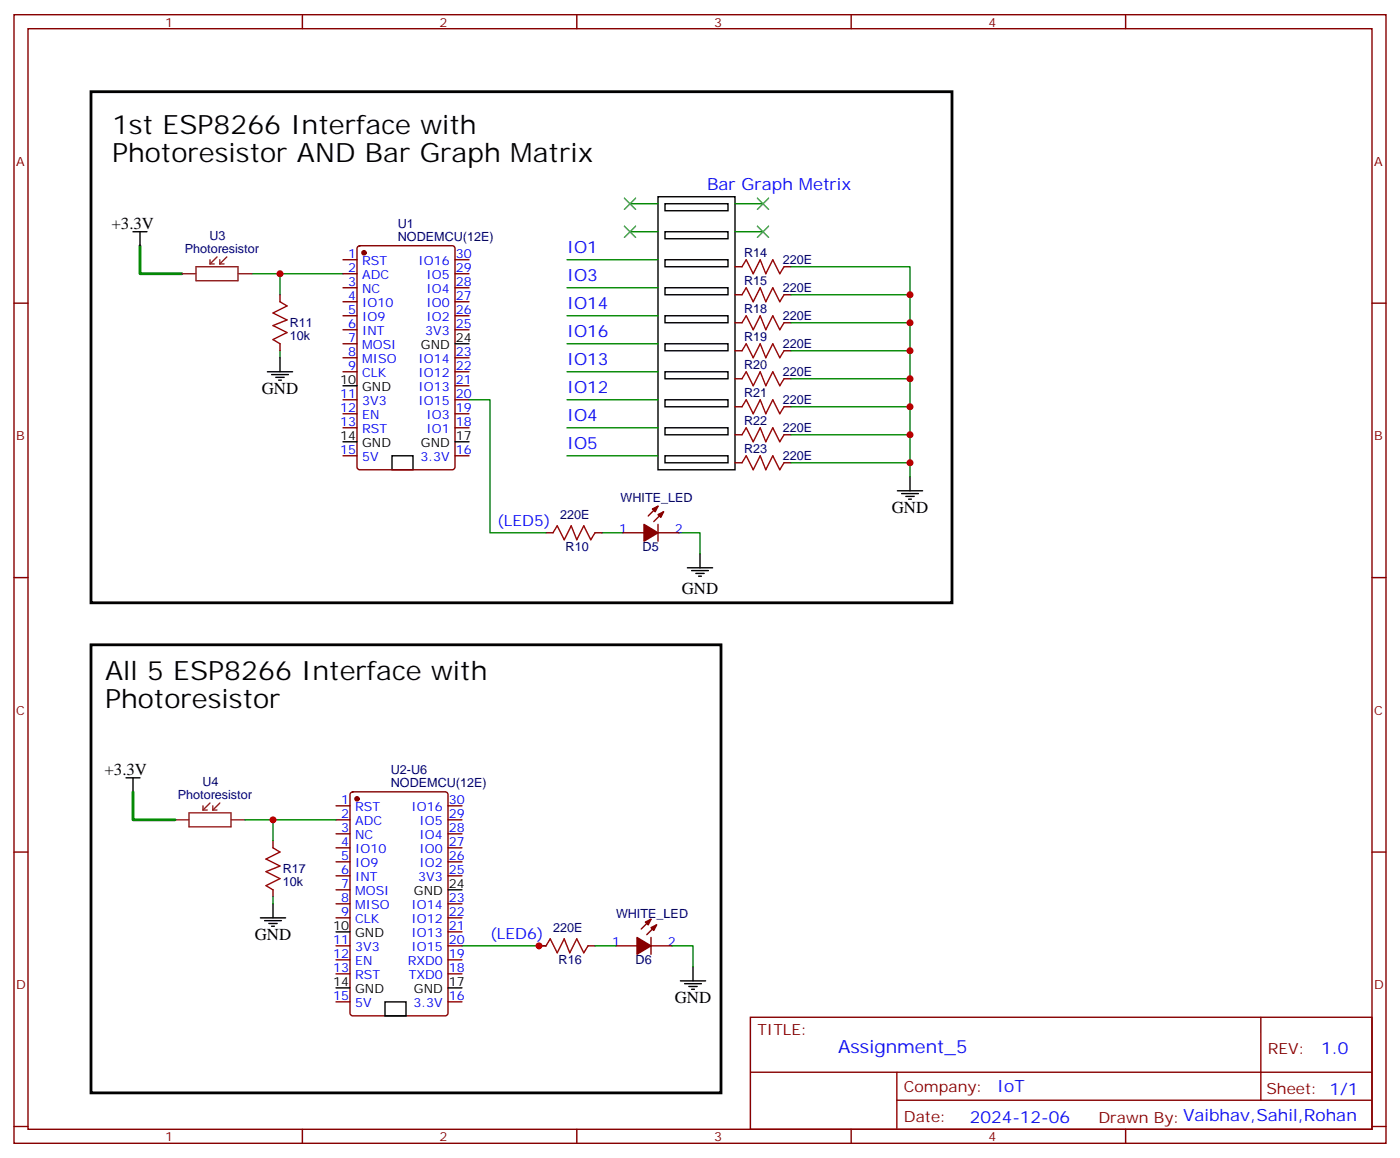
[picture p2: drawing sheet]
<svg xmlns="http://www.w3.org/2000/svg" width="353mm" height="292mm" viewBox="0 0 353 292" stroke-linecap="round" stroke-linejoin="round" font-family="sans-serif">
<g fill="none" stroke="#870000" stroke-width=".35">
<path d="M3.5 3.7h345.7v284.3h-345.7zM7.1 7.2h338.6v277.3h-338.6zM76.2 3.7v3.5M145.3 3.7v3.5M214.5 3.7v3.5M283.6 3.7v3.5M3.5 76.4h3.6M70.6 74.3v1.7M86.4 65.4h3.6M86.4 69h3.6M86.4 72.5h3.6M86.4 76h3.6"/>
<path d="M86.4 79.6h3.6M90.2 62.1l.5-.2h23.2a.71 .71 0 0 1 .8 .7l-.1 55.3-.7 .5h-23.2l-.5-.3-.2-.4v-55.1zM114.7 65.4h3.5M114.7 69h3.5M114.7 72.5h3.5M114.7 76h3.5M114.7 79.6h3.5M185.2 67.2h1.8M185.2 74.3h1.8M197.6 67.2h1.7M197.6 74.3h1.7M345.7 76.4h3.5"/>
<path d="M70.6 86.6v1.8M86.4 83.1h3.6M86.4 86.6h3.6M86.4 90.1h3.6M86.4 93.7h3.6M114.7 83.1h3.5M114.7 90.1h3.5M114.7 93.7h3.5M114.7 97.2h3.5M185.2 81.3h1.8M185.2 88.4h1.8M185.2 95.4h1.8"/>
<path d="M197.6 81.3h1.7M197.6 88.4h1.7M197.6 95.4h1.7M86.4 100.7h3.6M86.4 104.2h3.6M86.4 107.8h3.6M86.4 114.8h3.6M114.7 100.7h3.5M114.7 104.2h3.5M114.7 107.8h3.5M114.7 114.8h3.5M185.2 102.5h1.8"/>
<path d="M185.2 109.5h1.8M185.2 116.6h1.8M197.6 102.5h1.7M197.6 109.5h1.7M197.6 116.6h1.7M137.6 134.2h1.7M149.9 134.2h1.8M157 134.2h5.3M165.8 134.2h5.3M165.8 127.5l-2.5 2.5M165.8 132.1v4.2M167.2 128.9l-2.5 2.5"/>
<path d="M3.5 145.5h3.6M345.7 145.5h3.5M88.4 199.7l.5-.2h23.3a.71 .71 0 0 1 .7 .7l-.1 55.3-.6 .4h-23.3l-.5-.2-.2-.5v-55zM3.5 214.7h3.6M68.8 211.8v1.8M84.7 203h3.5M84.7 206.6h3.5M84.7 210.1h3.5M84.7 213.6h3.5M84.7 217.1h3.5M112.9 203h3.5M112.9 206.6h3.5"/>
<path d="M112.9 210.1h3.5M112.9 213.6h3.5M112.9 217.1h3.5M345.7 214.7h3.5M68.8 224.2v1.8M84.7 238.3h3.5M84.7 220.7h3.5M84.7 224.2h3.5M84.7 227.7h3.5M84.7 231.2h3.5M112.9 238.3h3.5M112.9 220.7h3.5"/>
<path d="M112.9 227.7h3.5M112.9 231.2h3.5M112.9 234.8h3.5M135.8 238.3h1.8M148.2 238.3h1.7M155.2 238.3h5.3M164 238.3h5.3M164 231.6l-2.4 2.5M164 236.2v4.2M165.5 233l-2.5 2.5M84.7 241.8h3.5M84.7 245.4h3.5"/>
<path d="M84.7 252.4h3.5M112.9 241.8h3.5M112.9 245.4h3.5M112.9 252.4h3.5M189.1 256.3h156.6v28.2h-156.6zM317.7 256.3v20.9M189.1 270.1h156.5M226 277.2h119.6M226 270.1v14.2M3.5 283.8h3.6M76.2 284.5v3.5M145.3 284.5v3.5"/>
<path d="M214.5 284.5v3.5M283.6 284.5v3.5M345.7 283.8h3.5"/>
</g>
<g fill="none" stroke="#000" stroke-width=".35">
<path d="M33.5 58.4h3.5M35.3 58.4v3.5M165.8 49.6h19.4v68.8h-19.4zM167.6 51.3h15.8v1.8h-15.8zM167.6 58.4h15.8v1.7h-15.8zM167.6 65.4h15.8v1.8h-15.8zM167.6 72.5h15.8v1.8h-15.8zM167.6 79.6h15.8v1.7h-15.8zM67.4 93.7h6.3M68.4 94.4h4.3M69.5 95.1h2.1M70.2 95.8h.7"/>
<path d="M70.6 90.1v3.6M86.4 97.2h3.6M114.7 86.6h3.5M167.6 86.6h15.8v1.8h-15.8zM167.6 93.7h15.8v1.7h-15.8zM86.4 111.3h3.6M98.8 114.8h5.3v3.6h-5.3zM114.7 111.3h3.5M167.6 100.7h15.8v1.8h-15.8zM167.6 107.8h15.8v1.7h-15.8zM167.6 114.8h15.8v1.8h-15.8zM176.4 139.5v3.6"/>
<path d="M226.1 123.6h6.4M227.2 124.4h4.2M228.2 125.1h2.2M229 125.8h.7M229.3 120.1v3.5M173.2 143.1h6.4M174.3 143.8h4.2M175.3 144.5h2.1M176 145.2h.7M31.7 196h3.6M33.5 196v3.5M65.6 231.2h6.4"/>
<path d="M66.7 232h4.2M67.7 232.7h2.1M68.4 233.4h.7M68.8 227.7v3.5M84.7 234.8h3.5M112.9 224.2h3.5M84.7 248.9h3.5M97 252.4h5.3v3.5h-5.3zM112.9 248.9h3.5M171.4 247.1h6.4M172.5 247.8h4.2M173.6 248.5h2.1"/>
<path d="M174.3 249.2h.7M174.6 243.6v3.5"/>
</g>
<g fill="none" stroke="#008700" stroke-width=".35">
<path d="M158.7 51.3h7.1M158.7 58.4h7.1M185.2 51.3h7.1M185.2 58.4h7.1M63.5 69h22.9M70.6 69v5.3M142.9 65.4h22.9M142.9 72.5h22.9M142.9 79.6h22.9M199.3 74.3h30v7M199.3 67.2h30v7.1M70.6 88.4v1.7"/>
<path d="M142.9 86.6h22.9M142.9 93.7h22.9M199.3 95.4h30v7.1M199.3 88.4h30v7M199.3 81.3h30v7.1M118.2 100.7h5.3v33.5h14.1M142.9 100.7h22.9M142.9 107.8h22.9M142.9 114.8h22.9M199.3 116.6h30v3.5M199.3 109.5h30v7.1M199.3 102.5h30v7"/>
<path d="M151.7 134.2h5.3M171.1 134.2h5.3v5.3M61.7 206.6h23M68.8 206.6v5.2M68.8 226v1.7M116.4 238.3h21.2M149.9 238.3h5.3M169.3 238.3h5.3v5.3"/>
</g>
<path d="M70.6 76l1.7 1.1-3.5 1.7 3.5 1.8-3.5 1.4 3.5 1.8-3.5 1.7 1.8 1.1M187 67.2l1-1.8 1.8 3.6 1.8-3.6 1.4 3.6 1.7-3.6 1.8 3.6 1.1-1.8M187 74.3l1-1.8 1.8 3.5 1.8-3.5 1.4 3.5 1.7-3.5 1.8 3.5 1.1-1.7M187 81.3l1-1.7 1.8 3.5 1.8-3.5 1.4 3.5 1.7-3.5 1.8 3.5 1.1-1.8M187 88.4l1-1.8 1.8 3.5 1.8-3.5 1.4 3.5 1.7-3.5 1.8 3.5 1.1-1.7M187 95.4l1-1.7 1.8 3.5 1.8-3.5 1.4 3.5 1.7-3.5 1.8 3.5 1.1-1.8M187 102.5l1-1.8 1.8 3.5 1.8-3.5 1.4 3.5 1.7-3.5 1.8 3.5 1.1-1.7M187 109.5l1-1.7 1.8 3.5 1.8-3.5 1.4 3.5 1.7-3.5 1.8 3.5 1.1-1.8M187 116.6l1-1.8 1.8 3.6 1.8-3.6 1.4 3.6 1.7-3.6 1.8 3.6 1.1-1.8M139.3 134.2l1.1-1.7 1.8 3.5 1.7-3.5 1.4 3.5 1.8-3.5 1.8 3.5 1-1.8M68.8 213.6l1.8 1.1-3.6 1.7 3.6 1.8-3.6 1.4 3.6 1.8-3.6 1.7 1.8 1.1M137.6 238.3l1-1.8 1.8 3.6 1.8-3.6 1.4 3.6 1.7-3.6 1.8 3.6 1.1-1.8" fill="none" stroke="#a10000" stroke-width=".35"/>
<g fill="#870000" stroke="#870000" stroke-width=".35">
<path d="M162.3 132.1l3.5 2.1-3.5 2.1z"/>
<path d="M165.8 129.6l1.4-.7-.7 1.5z"/>
<path d="M164.4 128.2l1.4-.7-.7 1.4z"/>
<path d="M160.5 236.2l3.5 2.1-3.5 2.1z"/>
<path d="M164 233.7l1.5-.7-.8 1.4z"/>
<path d="M162.6 232.3l1.4-.7-.7 1.4z"/>
<circle cx="91.7" cy="63.7" r=".53"/>
<circle cx="90" cy="201.3" r=".53"/>
</g>
<path d="M35.3 61.9v7.1h10.6M33.5 199.5v7.1h10.6" fill="none" stroke="#008700" stroke-width=".71"/>
<g fill="none" stroke="#8c2424" stroke-width=".35">
<path d="M45.9 69h3.5M49.4 67.2h10.6v3.5h-10.6zM52.9 66.5h1.1M52.9 65.4v1.1M54.7 64.7l-1.8 1.8M55.4 65.4v1.1M55.4 66.5h1M57.1 64.7l-1.7 1.8M60 69h3.5M44.1 206.6h3.5M47.6 204.8h10.6v3.5h-10.6zM51.2 204.1h1"/>
<path d="M51.2 203v1.1M52.9 202.3l-1.7 1.8M53.6 203v1.1M53.6 204.1h1.1M55.4 202.3l-1.8 1.8M58.2 206.6h3.5"/>
</g>
<path d="M22.9 23.1h217v128.8h-217zM22.9 162.5h158.8v112.8h-158.8z" fill="none" stroke="#000" stroke-width=".71"/>
<path d="M157.3 49.9l2.9 2.8M157.3 57l2.9 2.8M160.2 49.9l-2.9 2.8M160.2 57l-2.9 2.8M190.9 49.9l2.8 2.8M190.9 57l2.8 2.8M193.7 49.9l-2.8 2.8M193.7 57l-2.8 2.8" fill="none" stroke="#3c3" stroke-width=".35"/>
<g fill="#c00">
<circle cx="70.6" cy="69" r=".88"/>
<circle cx="135.8" cy="238.3" r=".88"/>
<circle cx="68.8" cy="206.6" r=".88"/>
<circle cx="229.3" cy="116.6" r=".88"/>
<circle cx="229.3" cy="109.5" r=".88"/>
<circle cx="229.3" cy="102.5" r=".88"/>
<circle cx="229.3" cy="95.4" r=".88"/>
<circle cx="229.3" cy="81.3" r=".88"/>
<circle cx="229.3" cy="88.4" r=".88"/>
<circle cx="229.3" cy="74.3" r=".88"/>
</g>
<g font-size="6.7">
<text x="28.2" y="33.7">1st ESP8266 Interface with</text>
<text x="28.2" y="40.7">Photoresistor AND Bar Graph Matrix</text>
<text x="26.5" y="171.3">All 5 ESP8266 Interface with</text>
<text x="26.5" y="178.3">Photoresistor</text>
</g>
<text font-size="4.6" fill="#00f" x="211.2" y="265.3">Assignment_5</text>
<g font-size="4.2" fill="#00f">
<text x="178.2" y="47.8">Bar Graph Metrix</text>
<text x="142.9" y="63.7">IO1</text>
<text x="142.9" y="70.7">IO3</text>
<text x="142.9" y="77.8">IO14</text>
<text x="142.9" y="84.8">IO16</text>
<text x="142.9" y="91.9">IO13</text>
<text x="142.9" y="99">IO12</text>
<text x="142.9" y="106">IO4</text>
<text x="142.9" y="113.1">IO5</text>
<text x="332.9" y="265.6">1.0</text>
<text x="251.3" y="275.1">IoT</text>
<text x="244.3" y="282.9">2024-12-06</text>
</g>
<g font-size="4.2">
<text x="28.1" y="57.7">+3.3V</text>
<text x="66" y="99.3">GND</text>
<text x="224.7" y="129.3">GND</text>
<text x="171.8" y="149.7">GND</text>
<text x="26.3" y="195.3">+3.3V</text>
<text x="64.2" y="236.9">GND</text>
<text x="170" y="252.8">GND</text>
</g>
<g font-size="3.9" fill="#00f">
<text x="125.2" y="132.5">(LED5)</text>
<text x="123.5" y="236.5">(LED6)</text>
</g>
<g font-size="3.9" fill="#800">
<text x="190.9" y="260.9">TITLE:</text>
<text x="319.5" y="265.6">REV:</text>
<text x="227.8" y="275.1">Company:</text>
<text x="319.1" y="275.7">Sheet: 1/1</text>
<text x="227.8" y="282.8">Date:</text>
<text x="276.8" y="282.8">Drawn By:Vaibhav,Sahil,Rohan</text>
</g>
<g font-size="3.2" fill="#800">
<text x="41.6" y="6.7">1</text>
<text x="110.8" y="6.7">2</text>
<text x="179.9" y="6.7">3</text>
<text x="249.1" y="6.7">4</text>
<text x="4.1" y="41.8">A</text>
<text x="346.3" y="41.8">A</text>
<text x="4.1" y="110.9">B</text>
<text x="346.3" y="110.9">B</text>
<text x="4.1" y="180.1">C</text>
<text x="346.3" y="180.1">C</text>
<text x="4.1" y="249.2">D</text>
<text x="346.3" y="249.2">D</text>
<text x="41.6" y="287.5">1</text>
<text x="110.8" y="287.5">2</text>
<text x="179.9" y="287.5">3</text>
<text x="249.1" y="287.5">4</text>
</g>
<g font-size="3.2" fill="#000080">
<text x="100.3" y="57.4">U1</text>
<text x="46.6" y="63.7">Photoresistor</text>
<text x="52.8" y="60.5">U3</text>
<text x="100.3" y="60.6">NODEMCU(12E)</text>
<text x="187.5" y="64.8">R14</text>
<text x="187.5" y="71.9">R15</text>
<text x="197.2" y="66.6">220E</text>
<text x="197.2" y="73.6">220E</text>
<text x="73" y="82.5">R11</text>
<text x="187.5" y="78.9">R18</text>
<text x="197.2" y="80.7">220E</text>
<text x="73" y="85.7">10k</text>
<text x="187.5" y="86">R19</text>
<text x="197.2" y="87.7">220E</text>
<text x="187.5" y="93">R20</text>
<text x="197.2" y="94.8">220E</text>
<text x="187.5" y="100.1">R21</text>
<text x="197.2" y="101.9">220E</text>
<text x="187.5" y="107.2">R22</text>
<text x="197.2" y="108.9">220E</text>
<text x="187.5" y="114.2">R23</text>
<text x="197.2" y="116">220E</text>
<text x="141.1" y="130.7">220E</text>
<text x="156.4" y="126.6">WHITE_LED</text>
<text x="142.5" y="138.9">R10</text>
<text x="161.9" y="138.9">D5</text>
<text x="98.5" y="195">U2-U6</text>
<text x="44.8" y="201.3">Photoresistor</text>
<text x="51" y="198">U4</text>
<text x="98.5" y="198.2">NODEMCU(12E)</text>
<text x="71.3" y="220">R17</text>
<text x="71.3" y="223.2">10k</text>
<text x="155.2" y="231.2">WHITE_LED</text>
<text x="139.3" y="234.8">220E</text>
<text x="140.8" y="243">R16</text>
<text x="160.2" y="243">D6</text>
</g>
<g font-size="3.2" fill="#00f">
<text x="87.8" y="65.1">1</text>
<text x="114.8" y="65.1">30</text>
<text x="87.8" y="68.6">2</text>
<text x="91.3" y="66.9">RST</text>
<text x="91.3" y="70.4">ADC</text>
<text x="105.5" y="66.9">IO16</text>
<text x="107.5" y="70.4">IO5</text>
<text x="114.8" y="68.6">29</text>
<text x="87.8" y="72.1">3</text>
<text x="87.8" y="75.7">4</text>
<text x="91.3" y="73.9">NC</text>
<text x="91.3" y="77.4">IO10</text>
<text x="107.5" y="77.4">IO0</text>
<text x="107.5" y="73.9">IO4</text>
<text x="114.8" y="75.7">27</text>
<text x="114.8" y="72.1">28</text>
<text x="87.8" y="79.2">5</text>
<text x="87.8" y="82.7">6</text>
<text x="91.3" y="81">IO9</text>
<text x="107.5" y="81">IO2</text>
<text x="114.8" y="82.7">25</text>
<text x="114.8" y="79.2">26</text>
<text x="87.8" y="86.3">7</text>
<text x="87.8" y="89.8">8</text>
<text x="91.3" y="84.5">INT</text>
<text x="91.3" y="88">MOSI</text>
<text x="107.1" y="84.5">3V3</text>
<text x="114.8" y="89.8">23</text>
<text x="87.8" y="93.3">9</text>
<text x="91.3" y="91.5">MISO</text>
<text x="91.3" y="95.1">CLK</text>
<text x="105.5" y="95.1">IO12</text>
<text x="105.5" y="91.5">IO14</text>
<text x="114.8" y="93.3">22</text>
<text x="85.7" y="100.4">11</text>
<text x="105.5" y="98.6">IO13</text>
<text x="114.8" y="100.4">20</text>
<text x="114.8" y="96.8">21</text>
<text x="85.7" y="103.9">12</text>
<text x="85.7" y="107.4">13</text>
<text x="91.3" y="102.1">3V3</text>
<text x="91.3" y="105.7">EN</text>
<text x="105.5" y="102.1">IO15</text>
<text x="107.5" y="105.7">IO3</text>
<text x="114.8" y="107.4">18</text>
<text x="114.8" y="103.9">19</text>
<text x="91.3" y="109.2">RST</text>
<text x="107.5" y="109.2">IO1</text>
<text x="85.7" y="114.5">15</text>
<text x="91.3" y="116.2">5V</text>
<text x="106" y="116.2">3.3V</text>
<text x="114.8" y="114.5">16</text>
<text x="156" y="134.2">1</text>
<text x="170" y="134.2">2</text>
<text x="86" y="202.7">1</text>
<text x="113.1" y="202.7">30</text>
<text x="86" y="206.2">2</text>
<text x="86" y="209.7">3</text>
<text x="89.5" y="204.4">RST</text>
<text x="89.5" y="208">ADC</text>
<text x="103.7" y="204.4">IO16</text>
<text x="105.7" y="208">IO5</text>
<text x="113.1" y="209.7">28</text>
<text x="113.1" y="206.2">29</text>
<text x="86" y="213.3">4</text>
<text x="89.5" y="211.5">NC</text>
<text x="89.5" y="215">IO10</text>
<text x="105.7" y="215">IO0</text>
<text x="105.7" y="211.5">IO4</text>
<text x="113.1" y="213.3">27</text>
<text x="86" y="216.8">5</text>
<text x="86" y="220.3">6</text>
<text x="89.5" y="218.5">IO9</text>
<text x="105.7" y="218.5">IO2</text>
<text x="113.1" y="220.3">25</text>
<text x="113.1" y="216.8">26</text>
<text x="86" y="223.8">7</text>
<text x="86" y="227.4">8</text>
<text x="89.5" y="222.1">INT</text>
<text x="89.5" y="225.6">MOSI</text>
<text x="105.4" y="222.1">3V3</text>
<text x="113.1" y="227.4">23</text>
<text x="86" y="230.9">9</text>
<text x="89.5" y="229.1">MISO</text>
<text x="89.5" y="232.7">CLK</text>
<text x="103.7" y="232.7">IO12</text>
<text x="103.7" y="229.1">IO14</text>
<text x="113.1" y="230.9">22</text>
<text x="84" y="237.9">11</text>
<text x="89.5" y="239.7">3V3</text>
<text x="103.7" y="239.7">IO15</text>
<text x="103.7" y="236.2">IO13</text>
<text x="113.1" y="237.9">20</text>
<text x="113.1" y="234.4">21</text>
<text x="154.3" y="238.3">1</text>
<text x="168.3" y="238.3">2</text>
<text x="84" y="241.5">12</text>
<text x="84" y="245">13</text>
<text x="89.5" y="243.2">EN</text>
<text x="102.7" y="243.2">RXD0</text>
<text x="113.1" y="245">18</text>
<text x="113.1" y="241.5">19</text>
<text x="89.5" y="246.8">RST</text>
<text x="103" y="246.8">TXD0</text>
<text x="84" y="252.1">15</text>
<text x="89.5" y="253.8">5V</text>
<text x="104.2" y="253.8">3.3V</text>
<text x="113.1" y="252.1">16</text>
</g>
<g font-size="3.2">
<text x="106.1" y="88">GND</text>
<text x="114.8" y="86.3">24</text>
<text x="85.7" y="96.8">10</text>
<text x="91.3" y="98.6">GND</text>
<text x="85.7" y="110.9">14</text>
<text x="91.3" y="112.7">GND</text>
<text x="106.1" y="112.7">GND</text>
<text x="114.8" y="110.9">17</text>
<text x="104.3" y="225.6">GND</text>
<text x="113.1" y="223.8">24</text>
<text x="84" y="234.4">10</text>
<text x="89.5" y="236.2">GND</text>
<text x="84" y="248.5">14</text>
<text x="89.5" y="250.3">GND</text>
<text x="104.3" y="250.3">GND</text>
<text x="113.1" y="248.5">17</text>
</g>
</svg>
